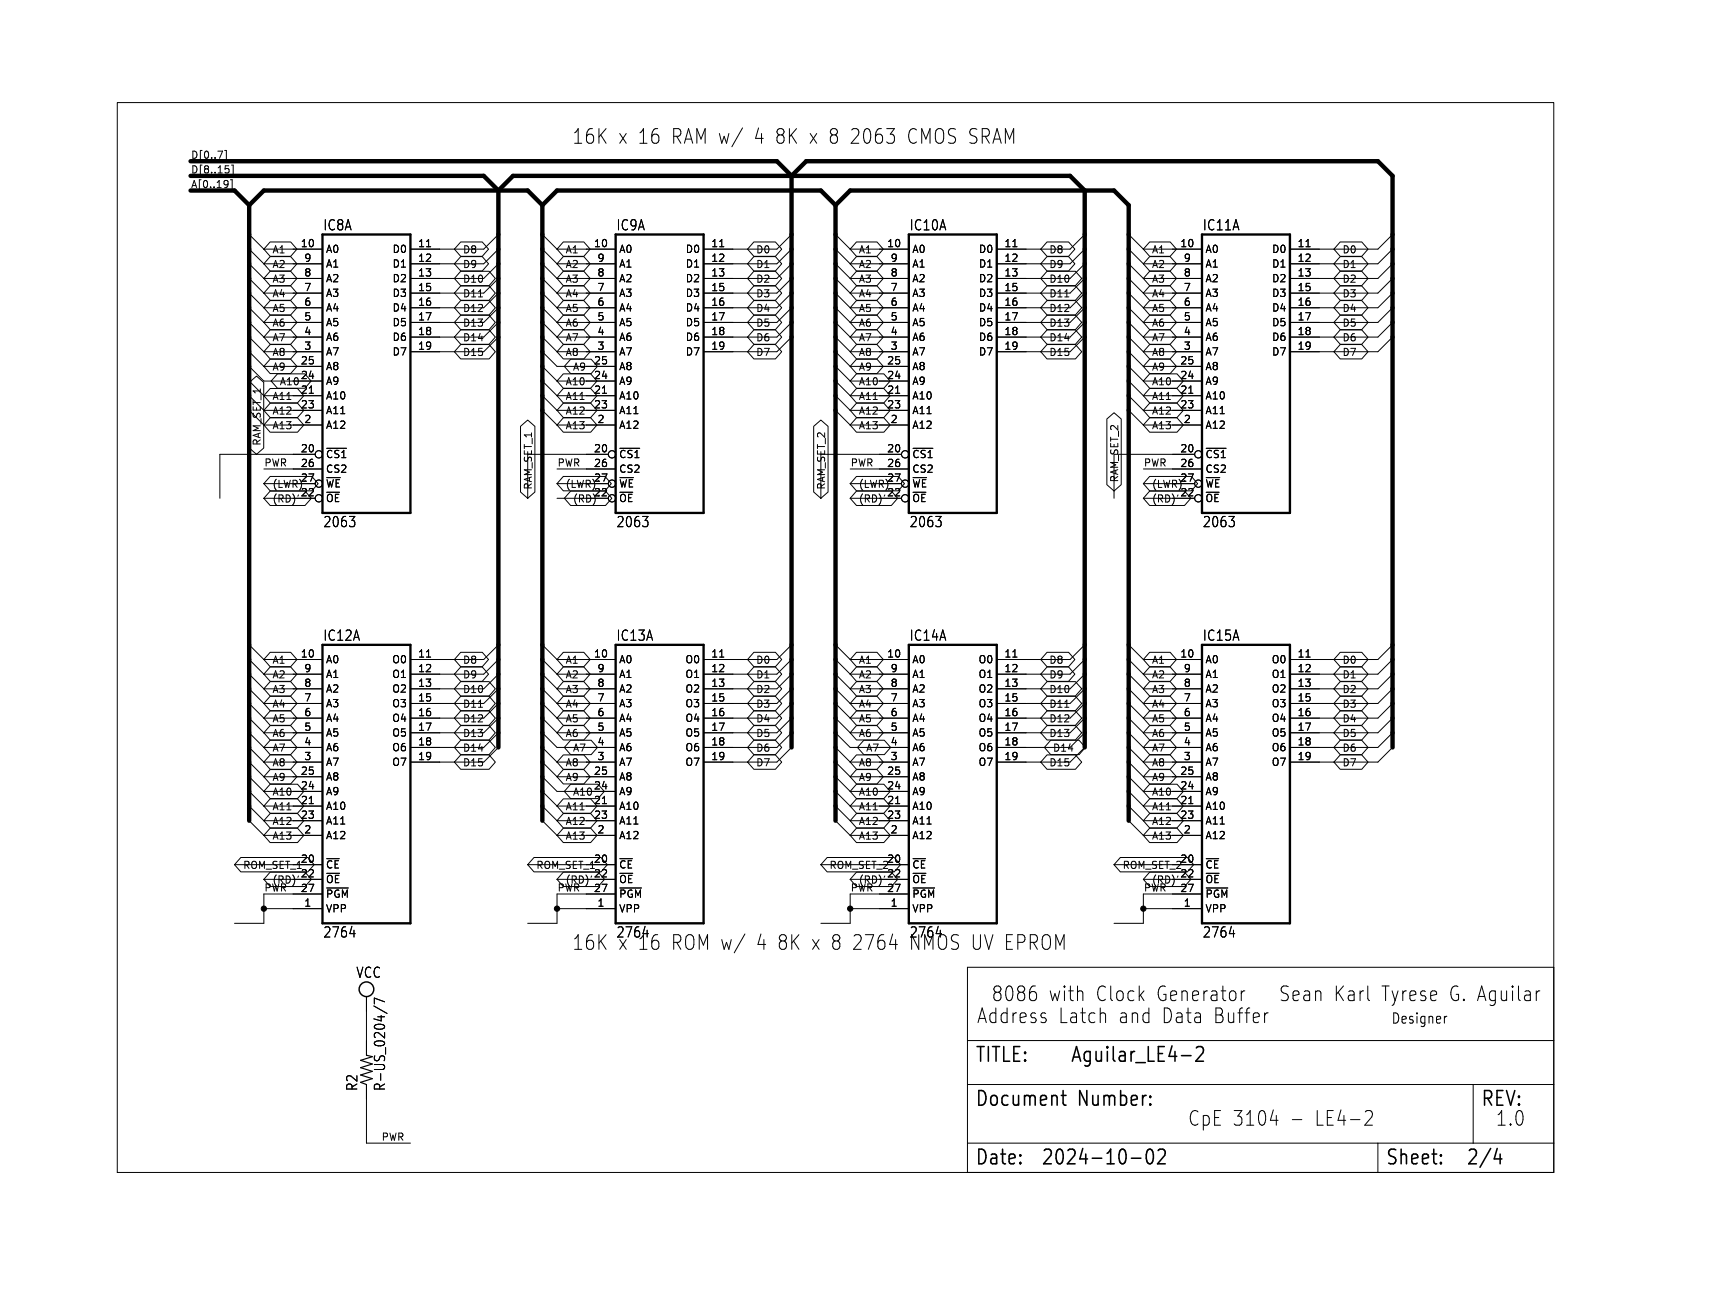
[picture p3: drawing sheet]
<svg xmlns="http://www.w3.org/2000/svg" width="297mm" height="224mm" viewBox="0 0 297 224" stroke-linecap="round" stroke-linejoin="round" font-family="sans-serif">
<path d="M55.9 40.6h15.2v48.3h-15.2zM106.7 40.6h15.2v48.3h-15.2zM157.5 40.6h15.2v48.3h-15.2zM208.3 40.6h15.2v48.3h-15.2zM55.9 111.8h15.2v48.2h-15.2zM106.7 111.8h15.2v48.2h-15.2zM157.5 111.8h15.2v48.2h-15.2zM208.3 111.8h15.2v48.2h-15.2z" fill="none" stroke="#000" stroke-width=".41"/>
<g fill="none" stroke="#000" stroke-width=".17">
<path d="M20.3 17.8h248.9v185.4h-248.9zM38.9 26.1h.3v1.8h-.3M39 28.7h.6M39.5 31.4v.8M39.5 31.8v.1M39.6 29.3l.1 .1-.1 .5M39.9 31.2h.3v1.7h-.3M40.1 28.6h.3v1.8h-.3M128.7 22.2l-1.9 3.2M43.2 43.2l2.5 2.5M43.2 40.6l2.5 2.6M43.2 50.8l2.5 2.5"/>
<path d="M43.2 45.7l2.5 2.6M43.2 48.3l2.5 2.5M43.2 58.4l2.5 2.6M43.2 55.9l2.5 2.5M43.2 53.3l2.5 2.6M45.7 43.2h10.2M45.7 45.7h10.2M45.7 48.3h10.2M45.7 50.8h10.2M45.7 53.3h10.2M45.7 55.9h10.2M45.7 58.4h10.2"/>
<path d="M46.8 54.6h3.6l1.1 1.3-1.1 1.2h-3.6l-1.1-1.2zM46.8 52.1h3.6l1.1 1.2-1.1 1.3h-3.6l-1.1-1.3zM46.8 59.7h3.6l1.1 1.3-1.1 1.2h-3.6l-1.1-1.2zM46.8 57.2h3.6l1.1 1.2-1.1 1.3h-3.6l-1.1-1.3zM46.8 49.6h3.6l1.1 1.2-1.1 1.2h-3.6l-1.1-1.2zM46.8 47h3.6l1.1 1.3-1.1 1.2h-3.6l-1.1-1.2zM46.8 44.5h3.6l1.1 1.2-1.1 1.3h-3.6l-1.1-1.3zM46.8 41.9h3.6l1.1 1.3-1.1 1.2h-3.6l-1.1-1.2zM73.9 42.8h.7M79.8 49.6h5l1 1.2-1 1.2h-5l-1.1-1.2zM79.8 52.1h5l1 1.2-1 1.3h-5l-1.1-1.3zM79.8 47h5l1 1.3-1 1.2h-5l-1.1-1.2z"/>
<path d="M79.8 57.2h5l1 1.2-1 1.3h-5l-1.1-1.3zM79.8 59.7h5l1 1.3-1 1.2h-5l-1.1-1.2zM79.8 54.6h5l1 1.3-1 1.2h-5l-1.1-1.2zM79.8 41.9h3.8l1.1 1.3-1.1 1.2h-3.8l-1.1-1.2zM79.8 44.5h3.8l1.1 1.2-1.1 1.3h-3.8l-1.1-1.3zM82.9 51.5h.7M86.4 40.6l-2.6 2.6h-12.7M86.4 43.2l-2.6 2.5h-12.7M86.4 45.7l-2.6 2.6h-12.7M86.4 48.3l-2.6 2.5h-12.7M86.4 50.8l-2.6 2.5h-12.7M86.4 53.3l-2.6 2.6h-12.7"/>
<path d="M86.4 55.9l-2.6 2.5h-12.7M86.4 58.4l-2.6 2.6h-12.7M94 40.6l2.5 2.6M94 43.2l2.5 2.5M94 58.4l2.5 2.6M94 55.9l2.5 2.5M94 53.3l2.5 2.6M94 50.8l2.5 2.5M94 45.7l2.5 2.6M94 48.3l2.5 2.5M96.5 43.2h10.2M96.5 45.7h10.2"/>
<path d="M96.5 48.3h10.2M96.5 50.8h10.2M96.5 53.3h10.2M96.5 55.9h10.2M96.5 58.4h10.2M97.6 57.2h3.6l1.1 1.2-1.1 1.3h-3.6l-1.1-1.3zM97.6 47h3.6l1.1 1.3-1.1 1.2h-3.6l-1.1-1.2zM97.6 49.6h3.6l1.1 1.2-1.1 1.2h-3.6l-1.1-1.2zM97.6 52.1h3.6l1.1 1.2-1.1 1.3h-3.6l-1.1-1.3zM97.6 54.6h3.6l1.1 1.3-1.1 1.2h-3.6l-1.1-1.2zM97.6 44.5h3.6l1.1 1.2-1.1 1.3h-3.6l-1.1-1.3zM97.6 59.7h3.6l1.1 1.3-1.1 1.2h-3.6l-1.1-1.2z"/>
<path d="M97.6 41.9h3.6l1.1 1.3-1.1 1.2h-3.6l-1.1-1.2zM124.7 42.8h.7M130.6 57.2h3.8l1.1 1.2-1.1 1.3h-3.8l-1.1-1.3zM130.6 59.7h3.8l1.1 1.3-1.1 1.2h-3.8l-1.1-1.2zM130.6 49.6h3.8l1.1 1.2-1.1 1.2h-3.8l-1.1-1.2zM130.6 41.9h3.8l1.1 1.3-1.1 1.2h-3.8l-1.1-1.2zM130.6 44.5h3.8l1.1 1.2-1.1 1.3h-3.8l-1.1-1.3zM130.6 47h3.8l1.1 1.3-1.1 1.2h-3.8l-1.1-1.2zM130.6 52.1h3.8l1.1 1.2-1.1 1.3h-3.8l-1.1-1.3zM130.6 54.6h3.8l1.1 1.3-1.1 1.2h-3.8l-1.1-1.2zM137.2 40.6l-2.6 2.6h-12.7M137.2 43.2l-2.6 2.5h-12.7"/>
<path d="M137.2 45.7l-2.6 2.6h-12.7M137.2 48.3l-2.6 2.5h-12.7M137.2 50.8l-2.6 2.5h-12.7M137.2 53.3l-2.6 2.6h-12.7M137.2 55.9l-2.6 2.5h-12.7M137.2 58.4l-2.6 2.6h-12.7M144.8 58.4l2.5 2.6M144.8 43.2l2.5 2.5M144.8 45.7l2.5 2.6M144.8 53.3l2.5 2.6M144.8 50.8l2.5 2.5M144.8 48.3l2.5 2.5"/>
<path d="M144.8 55.9l2.5 2.5M144.8 40.6l2.5 2.6M147.3 43.2h10.2M147.3 45.7h10.2M147.3 48.3h10.2M147.3 50.8h10.2M147.3 53.3h10.2M147.3 55.9h10.2M147.3 58.4h10.2M148.4 59.7h3.6l1.1 1.3-1.1 1.2h-3.6l-1.1-1.2zM148.4 54.6h3.6l1.1 1.3-1.1 1.2h-3.6l-1.1-1.2zM148.4 52.1h3.6l1.1 1.2-1.1 1.3h-3.6l-1.1-1.3z"/>
<path d="M148.4 57.2h3.6l1.1 1.2-1.1 1.3h-3.6l-1.1-1.3zM148.4 47h3.6l1.1 1.3-1.1 1.2h-3.6l-1.1-1.2zM148.4 41.9h3.6l1.1 1.3-1.1 1.2h-3.6l-1.1-1.2zM148.4 44.5h3.6l1.1 1.2-1.1 1.3h-3.6l-1.1-1.3zM148.4 49.6h3.6l1.1 1.2-1.1 1.2h-3.6l-1.1-1.2zM175.5 42.8h.7M181.4 57.2h5l1 1.2-1 1.3h-5l-1.1-1.3zM181.4 59.7h5l1 1.3-1 1.2h-5l-1.1-1.2zM181.4 52.1h5l1 1.2-1 1.3h-5l-1.1-1.3zM181.4 54.6h5l1 1.3-1 1.2h-5l-1.1-1.2zM181.4 47h5l1 1.3-1 1.2h-5l-1.1-1.2zM181.4 49.6h5l1 1.2-1 1.2h-5l-1.1-1.2z"/>
<path d="M181.4 41.9h3.8l1.1 1.3-1.1 1.2h-3.8l-1.1-1.2zM181.4 44.5h3.8l1.1 1.2-1.1 1.3h-3.8l-1.1-1.3zM184.5 51.5h.7M188 40.6l-2.6 2.6h-12.7M188 43.2l-2.6 2.5h-12.7M188 45.7l-2.6 2.6h-12.7M188 48.3l-2.6 2.5h-12.7M188 50.8l-2.6 2.5h-12.7M188 53.3l-2.6 2.6h-12.7M188 55.9l-2.6 2.5h-12.7M188 58.4l-2.6 2.6h-12.7M195.6 48.3l2.5 2.5"/>
<path d="M195.6 58.4l2.5 2.6M195.6 50.8l2.5 2.5M195.6 53.3l2.5 2.6M195.6 55.9l2.5 2.5M195.6 40.6l2.5 2.6M195.6 43.2l2.5 2.5M195.6 45.7l2.5 2.6M198.1 43.2h10.2M198.1 45.7h10.2M198.1 48.3h10.2M198.1 50.8h10.2M198.1 53.3h10.2"/>
<path d="M198.1 55.9h10.2M198.1 58.4h10.2M199.2 52.1h3.6l1.1 1.2-1.1 1.3h-3.6l-1.1-1.3zM199.2 49.6h3.6l1.1 1.2-1.1 1.2h-3.6l-1.1-1.2zM199.2 41.9h3.6l1.1 1.3-1.1 1.2h-3.6l-1.1-1.2zM199.2 44.5h3.6l1.1 1.2-1.1 1.3h-3.6l-1.1-1.3zM199.2 54.6h3.6l1.1 1.3-1.1 1.2h-3.6l-1.1-1.2zM199.2 57.2h3.6l1.1 1.2-1.1 1.3h-3.6l-1.1-1.3zM199.2 59.7h3.6l1.1 1.3-1.1 1.2h-3.6l-1.1-1.2zM199.2 47h3.6l1.1 1.3-1.1 1.2h-3.6l-1.1-1.2zM226.3 42.8h.7M232.2 49.6h3.8l1.1 1.2-1.1 1.2h-3.8l-1.1-1.2z"/>
<path d="M232.2 47h3.8l1.1 1.3-1.1 1.2h-3.8l-1.1-1.2zM232.2 59.7h3.8l1.1 1.3-1.1 1.2h-3.8l-1.1-1.2zM232.2 52.1h3.8l1.1 1.2-1.1 1.3h-3.8l-1.1-1.3zM232.2 57.2h3.8l1.1 1.2-1.1 1.3h-3.8l-1.1-1.3zM232.2 54.6h3.8l1.1 1.3-1.1 1.2h-3.8l-1.1-1.2zM232.2 44.5h3.8l1.1 1.2-1.1 1.3h-3.8l-1.1-1.3zM232.2 41.9h3.8l1.1 1.3-1.1 1.2h-3.8l-1.1-1.2zM241.3 40.6l-2.5 2.6h-15.3M241.3 43.2l-2.5 2.5h-15.3M241.3 45.7l-2.5 2.6h-15.3M241.3 48.3l-2.5 2.5h-15.3M241.3 50.8l-2.5 2.5h-15.3"/>
<path d="M241.3 53.3l-2.5 2.6h-15.3M241.3 55.9l-2.5 2.5h-15.3M241.3 58.4l-2.5 2.6h-15.3M43.2 63.5l2.5 2.5h10.2M43.2 71.1l2.5 2.6M43.2 68.6l2.5 2.5M43.2 61l2.5 2.5M43.2 66l2.5 2.6M43.2 66.3l1.2-1.1 1.3 1.1v11.4l-1.3 1-1.2-1zM45.7 61h10.2M45.7 73.7h10.2M45.7 68.6h10.2"/>
<path d="M45.7 71.1h10.2M45.7 63.5h10.2M46.8 62.3h3.6l1.1 1.2-1.1 1.2h-3.6l-1.1-1.2zM46.8 67.3h4.8l1 1.3-1 1.2h-4.8l-1.1-1.2zM46.8 72.4h4.8l1 1.3-1 1.2h-4.8l-1.1-1.2zM46.8 69.9h4.8l1 1.2-1 1.3h-4.8l-1.1-1.3zM48.1 64.8h4.7l1.1 1.2-1.1 1.3h-4.7l-1.1-1.3zM53.6 68.2h.7M54.6 78.7h-16.5v7.7M56.6 77.7h3.5M90.2 73.9l1.2-1.1 1.3 1.1v11.4l-1.3 1.1-1.2-1.1zM94 61l2.5 2.5h10.2"/>
<path d="M94 66l2.5 2.6M94 63.5l2.5 2.5M94 71.1l2.5 2.6M94 68.6l2.5 2.5M96.5 61h10.2M96.5 73.7h10.2M96.5 68.6h10.2M96.5 71.1h10.2M96.5 66h10.2M97.6 67.3h4.8l1 1.3-1 1.2h-4.8l-1.1-1.2zM97.6 69.9h4.8l1 1.2-1 1.3h-4.8l-1.1-1.3zM97.6 64.8h4.8l1 1.2-1 1.3h-4.8l-1.1-1.3z"/>
<path d="M97.6 72.4h4.8l1 1.3-1 1.2h-4.8l-1.1-1.2zM98.9 62.3h3.5l1.1 1.2-1.1 1.2h-3.5l-1.1-1.2zM104.4 68.2h.7M105.4 78.7h-14v7.7M107.4 77.7h3.5M141 73.9l1.2-1.1 1.3 1.1v11.4l-1.3 1.1-1.2-1.1zM144.8 63.5l2.5 2.5M144.8 61l2.5 2.5M144.8 71.1l2.5 2.6M144.8 68.6l2.5 2.5M144.8 66l2.5 2.6M147.3 61h10.2"/>
<path d="M147.3 73.7h10.2M147.3 68.6h10.2M147.3 71.1h10.2M147.3 66h10.2M147.3 63.5h10.2M148.4 64.8h4.8l1 1.2-1 1.3h-4.8l-1.1-1.3zM148.4 67.3h4.8l1 1.3-1 1.2h-4.8l-1.1-1.2zM148.4 62.3h3.6l1.1 1.2-1.1 1.2h-3.6l-1.1-1.2zM148.4 72.4h4.8l1 1.3-1 1.2h-4.8l-1.1-1.2zM148.4 69.9h4.8l1 1.2-1 1.3h-4.8l-1.1-1.3zM155.2 68.2h.7M156.2 78.7h-14v7.7"/>
<path d="M158.2 77.7h3.5M191.8 72.6l1.2-1.1 1.3 1.1v11.4l-1.3 1.1-1.2-1.1zM195.6 63.5l2.5 2.5M195.6 61l2.5 2.5M195.6 71.1l2.5 2.6M195.6 66l2.5 2.6M195.6 68.6l2.5 2.5M198.1 61h10.2M198.1 73.7h10.2M198.1 68.6h10.2M198.1 71.1h10.2M198.1 66h10.2"/>
<path d="M198.1 63.5h10.2M199.2 69.9h4.8l1 1.2-1 1.3h-4.8l-1.1-1.3zM199.2 62.3h3.6l1.1 1.2-1.1 1.2h-3.6l-1.1-1.2zM199.2 64.8h4.8l1 1.2-1 1.3h-4.8l-1.1-1.3zM199.2 67.3h4.8l1 1.3-1 1.2h-4.8l-1.1-1.2zM199.2 72.4h4.8l1 1.3-1 1.2h-4.8l-1.1-1.2zM206 68.2h.7M207 78.7h-14v7.7M209 77.7h3.5M45.7 86.4h8.9M45.7 81.3h10.2M45.7 83.8h8.9"/>
<path d="M46.8 85.1h6.1l1 1.3-1 1.2h-6.1l-1.1-1.2zM46.8 82.6h7.2l1.1 1.2-1.1 1.3h-7.2l-1.1-1.3zM60.5 89.5h1l-.5 .7M61.4 90.4v.7M96.5 86.4h8.9M96.5 81.3h10.2M96.5 83.8h8.9M97.6 82.6h7.2l1.1 1.2-1.1 1.3h-7.2l-1.1-1.3zM98.9 85.1h6l1.1 1.3-1.1 1.2h-6l-1.1-1.2zM111.3 89.5h1l-.5 .7M112.2 90.4v.7M147.3 86.4h8.9"/>
<path d="M147.3 81.3h10.2M147.3 83.8h8.9M148.4 82.6h7.2l1.1 1.2-1.1 1.3h-7.2l-1.1-1.3zM148.4 85.1h6.1l1 1.3-1 1.2h-6.1l-1.1-1.2zM162.1 89.5h1l-.5 .7M163 90.4v.7M198.1 86.4h8.9M198.1 81.3h10.2M198.1 83.8h8.9M199.2 85.1h6.1l1 1.3-1 1.2h-6.1l-1.1-1.2zM199.2 82.6h7.2l1.1 1.2-1.1 1.3h-7.2l-1.1-1.3zM212.9 89.5h1l-.5 .7"/>
<path d="M213.8 90.4v.7M43.2 111.8l2.5 2.5M43.2 116.8l2.5 2.6M43.2 114.3l2.5 2.5M43.2 119.4l2.5 2.5M45.7 114.3h10.2M45.7 116.8h10.2M45.7 119.4h10.2M46.8 118.1h3.6l1.1 1.3-1.1 1.2h-3.6l-1.1-1.2zM46.8 115.6h3.6l1.1 1.2-1.1 1.3h-3.6l-1.1-1.3zM46.8 113.1h3.6l1.1 1.2-1.1 1.2h-3.6l-1.1-1.2zM73.9 113.9h.7"/>
<path d="M79.8 115.6h3.8l1.1 1.2-1.1 1.3h-3.8l-1.1-1.3zM79.8 113.1h3.8l1.1 1.2-1.1 1.2h-3.8l-1.1-1.2zM79.8 118.1h5l1 1.3-1 1.2h-5l-1.1-1.2zM86.4 111.8l-2.6 2.5h-12.7M86.4 114.3l-2.6 2.5h-12.7M86.4 116.8l-2.6 2.6h-12.7M86.4 119.4l-2.6 2.5h-12.7M94 114.3l2.5 2.5M94 116.8l2.5 2.6M94 111.8l2.5 2.5M94 119.4l2.5 2.5M96.5 114.3h10.2"/>
<path d="M96.5 116.8h10.2M96.5 119.4h10.2M97.6 115.6h3.6l1.1 1.2-1.1 1.3h-3.6l-1.1-1.3zM97.6 113.1h3.6l1.1 1.2-1.1 1.2h-3.6l-1.1-1.2zM97.6 118.1h3.6l1.1 1.3-1.1 1.2h-3.6l-1.1-1.2zM124.7 113.9h.7M130.6 113.1h3.8l1.1 1.2-1.1 1.2h-3.8l-1.1-1.2zM130.6 115.6h3.8l1.1 1.2-1.1 1.3h-3.8l-1.1-1.3zM130.6 118.1h3.8l1.1 1.3-1.1 1.2h-3.8l-1.1-1.2zM137.2 111.8l-2.6 2.5h-12.7M137.2 114.3l-2.6 2.5h-12.7M137.2 116.8l-2.6 2.6h-12.7"/>
<path d="M137.2 119.4l-2.6 2.5h-12.7M144.8 116.8l2.5 2.6M144.8 111.8l2.5 2.5M144.8 114.3l2.5 2.5M144.8 119.4l2.5 2.5M147.3 114.3h10.2M147.3 116.8h10.2M147.3 119.4h10.2M148.4 118.1h3.6l1.1 1.3-1.1 1.2h-3.6l-1.1-1.2zM148.4 115.6h3.6l1.1 1.2-1.1 1.3h-3.6l-1.1-1.3zM148.4 113.1h3.6l1.1 1.2-1.1 1.2h-3.6l-1.1-1.2zM175.5 113.9h.7"/>
<path d="M181.4 115.6h3.8l1.1 1.2-1.1 1.3h-3.8l-1.1-1.3zM181.4 113.1h3.8l1.1 1.2-1.1 1.2h-3.8l-1.1-1.2zM181.4 118.1h5l1 1.3-1 1.2h-5l-1.1-1.2zM188 111.8l-2.6 2.5h-12.7M188 114.3l-2.6 2.5h-12.7M188 116.8l-2.6 2.6h-12.7M188 119.4l-2.6 2.5h-12.7M195.6 111.8l2.5 2.5M195.6 116.8l2.5 2.6M195.6 114.3l2.5 2.5M195.6 119.4l2.5 2.5M198.1 114.3h10.2"/>
<path d="M198.1 116.8h10.2M198.1 119.4h10.2M199.2 113.1h3.6l1.1 1.2-1.1 1.2h-3.6l-1.1-1.2zM199.2 115.6h3.6l1.1 1.2-1.1 1.3h-3.6l-1.1-1.3zM199.2 118.1h3.6l1.1 1.3-1.1 1.2h-3.6l-1.1-1.2zM226.3 113.9h.7M232.2 113.1h3.8l1.1 1.2-1.1 1.2h-3.8l-1.1-1.2zM232.2 115.6h3.8l1.1 1.2-1.1 1.3h-3.8l-1.1-1.3zM232.2 118.1h3.8l1.1 1.3-1.1 1.2h-3.8l-1.1-1.2zM241.3 111.8l-2.5 2.5h-15.3M241.3 114.3l-2.5 2.5h-15.3M241.3 116.8l-2.5 2.6h-15.3"/>
<path d="M241.3 119.4l-2.5 2.5h-15.3M43.2 134.6l2.5 2.6M43.2 127l2.5 2.5M43.2 129.5l2.5 2.6M43.2 132.1l2.5 2.5M43.2 121.9l2.5 2.6M43.2 124.5l2.5 2.5M43.2 137.2l2.5 2.5M43.2 139.7l2.5 2.5M45.7 121.9h10.2M45.7 124.5h10.2M45.7 127h10.2"/>
<path d="M45.7 129.5h10.2M45.7 132.1h10.2M45.7 139.7h10.2M45.7 137.2h10.2M45.7 134.6h10.2M46.8 120.7h3.6l1.1 1.2-1.1 1.3h-3.6l-1.1-1.3zM46.8 130.8h3.6l1.1 1.3-1.1 1.2h-3.6l-1.1-1.2zM46.8 133.4h3.6l1.1 1.2-1.1 1.3h-3.6l-1.1-1.3zM46.8 128.3h3.6l1.1 1.2-1.1 1.3h-3.6l-1.1-1.3zM46.8 123.2h3.6l1.1 1.3-1.1 1.2h-3.6l-1.1-1.2zM46.8 125.8h3.6l1.1 1.2-1.1 1.2h-3.6l-1.1-1.2zM46.8 135.9h4.8l1 1.3-1 1.2h-4.8l-1.1-1.2z"/>
<path d="M46.8 138.5h4.8l1 1.2-1 1.2h-4.8l-1.1-1.2zM53.6 139.3h.7M79.8 128.3h5l1 1.2-1 1.3h-5l-1.1-1.3zM79.8 130.8h5l1 1.3-1 1.2h-5l-1.1-1.2zM79.8 120.7h5l1 1.2-1 1.3h-5l-1.1-1.3zM79.8 125.8h5l1 1.2-1 1.2h-5l-1.1-1.2zM79.8 123.2h5l1 1.3-1 1.2h-5l-1.1-1.2zM82.9 122.6h.7M86.4 121.9l-2.6 2.6h-12.7M86.4 124.5l-2.6 2.5h-12.7M86.4 127l-2.6 2.5h-12.7M86.4 129.5l-2.6 2.6h-12.7"/>
<path d="M94 127l2.5 2.5h10.2M94 134.6l2.5 2.6h10.2M94 132.1l2.5 2.5M94 137.2l2.5 2.5M94 139.7l2.5 2.5M94 124.5l2.5 2.5M94 121.9l2.5 2.6M94 129.5l2.5 2.6M96.5 121.9h10.2M96.5 124.5h10.2M96.5 127h10.2M96.5 132.1h10.2"/>
<path d="M96.5 139.7h10.2M96.5 134.6h10.2M97.6 130.8h3.6l1.1 1.3-1.1 1.2h-3.6l-1.1-1.2zM97.6 133.4h3.6l1.1 1.2-1.1 1.3h-3.6l-1.1-1.3zM97.6 123.2h3.6l1.1 1.3-1.1 1.2h-3.6l-1.1-1.2zM97.6 125.8h3.6l1.1 1.2-1.1 1.2h-3.6l-1.1-1.2zM97.6 120.7h3.6l1.1 1.2-1.1 1.3h-3.6l-1.1-1.3zM97.6 138.5h4.8l1 1.2-1 1.2h-4.8l-1.1-1.2zM98.9 135.9h4.7l1.1 1.3-1.1 1.2h-4.7l-1.1-1.2zM98.9 128.3h3.5l1.1 1.2-1.1 1.3h-3.5l-1.1-1.3zM104.4 139.3h.7M130.6 130.8h3.8l1.1 1.3-1.1 1.2h-3.8l-1.1-1.2z"/>
<path d="M130.6 128.3h3.8l1.1 1.2-1.1 1.3h-3.8l-1.1-1.3zM130.6 123.2h3.8l1.1 1.3-1.1 1.2h-3.8l-1.1-1.2zM130.6 120.7h3.8l1.1 1.2-1.1 1.3h-3.8l-1.1-1.3zM130.6 125.8h3.8l1.1 1.2-1.1 1.2h-3.8l-1.1-1.2zM137.2 121.9l-2.6 2.6h-12.7M137.2 124.5l-2.6 2.5h-12.7M137.2 127l-2.6 2.5h-12.7M137.2 129.5l-2.6 2.6h-12.7M144.8 127l2.5 2.5h10.2M144.8 137.2l2.5 2.5M144.8 121.9l2.5 2.6M144.8 124.5l2.5 2.5"/>
<path d="M144.8 129.5l2.5 2.6M144.8 134.6l2.5 2.6M144.8 132.1l2.5 2.5M144.8 139.7l2.5 2.5M147.3 121.9h10.2M147.3 124.5h10.2M147.3 127h10.2M147.3 132.1h10.2M147.3 139.7h10.2M147.3 137.2h10.2M147.3 134.6h10.2M148.4 133.4h3.6l1.1 1.2-1.1 1.3h-3.6l-1.1-1.3z"/>
<path d="M148.4 130.8h3.6l1.1 1.3-1.1 1.2h-3.6l-1.1-1.2zM148.4 138.5h4.8l1 1.2-1 1.2h-4.8l-1.1-1.2zM148.4 135.9h4.8l1 1.3-1 1.2h-4.8l-1.1-1.2zM148.4 123.2h3.6l1.1 1.3-1.1 1.2h-3.6l-1.1-1.2zM148.4 120.7h3.6l1.1 1.2-1.1 1.3h-3.6l-1.1-1.3zM148.4 125.8h3.6l1.1 1.2-1.1 1.2h-3.6l-1.1-1.2zM149.7 128.3h3.5l1.1 1.2-1.1 1.3h-3.5l-1.1-1.3zM155.2 139.3h.7M181.4 125.8h5l1 1.2-1 1.2h-5l-1.1-1.2zM181.4 130.8h5l1 1.3-1 1.2h-5l-1.1-1.2zM181.4 120.7h5l1 1.2-1 1.3h-5l-1.1-1.3zM181.4 123.2h5l1 1.3-1 1.2h-5l-1.1-1.2z"/>
<path d="M182.1 128.3h4.9l1.1 1.2-1.1 1.3h-4.9l-1.1-1.3zM184.5 122.6h.7M188 121.9l-2.6 2.6h-12.7M188 124.5l-2.6 2.5h-12.7M188 127l-2.6 2.5h-12.7M188 129.5l-2.6 2.6h-12.7M195.6 129.5l2.5 2.6M195.6 132.1l2.5 2.5M195.6 134.6l2.5 2.6M195.6 137.2l2.5 2.5M195.6 139.7l2.5 2.5M195.6 124.5l2.5 2.5"/>
<path d="M195.6 121.9l2.5 2.6M195.6 127l2.5 2.5M198.1 121.9h10.2M198.1 124.5h10.2M198.1 127h10.2M198.1 129.5h10.2M198.1 132.1h10.2M198.1 139.7h10.2M198.1 137.2h10.2M198.1 134.6h10.2M199.2 125.8h3.6l1.1 1.2-1.1 1.2h-3.6l-1.1-1.2zM199.2 120.7h3.6l1.1 1.2-1.1 1.3h-3.6l-1.1-1.3z"/>
<path d="M199.2 123.2h3.6l1.1 1.3-1.1 1.2h-3.6l-1.1-1.2zM199.2 135.9h4.8l1 1.3-1 1.2h-4.8l-1.1-1.2zM199.2 138.5h4.8l1 1.2-1 1.2h-4.8l-1.1-1.2zM199.2 133.4h3.6l1.1 1.2-1.1 1.3h-3.6l-1.1-1.3zM199.2 130.8h3.6l1.1 1.3-1.1 1.2h-3.6l-1.1-1.2zM199.2 128.3h3.6l1.1 1.2-1.1 1.3h-3.6l-1.1-1.3zM206 139.3h.7M232.2 130.8h3.8l1.1 1.3-1.1 1.2h-3.8l-1.1-1.2zM232.2 120.7h3.8l1.1 1.2-1.1 1.3h-3.8l-1.1-1.3zM232.2 123.2h3.8l1.1 1.3-1.1 1.2h-3.8l-1.1-1.2zM232.2 125.8h3.8l1.1 1.2-1.1 1.2h-3.8l-1.1-1.2zM232.2 128.3h3.8l1.1 1.2-1.1 1.3h-3.8l-1.1-1.3z"/>
<path d="M241.3 121.9l-2.5 2.6h-15.3M241.3 124.5l-2.5 2.5h-15.3M241.3 127l-2.5 2.5h-15.3M241.3 129.5l-2.5 2.6h-15.3M40.6 149.9h15.3M41.7 148.6h11.6l1.1 1.3-1.1 1.2h-11.6l-1.1-1.2zM43.2 142.2l2.5 2.6M45.7 157.5h10.2M45.7 144.8h10.2M45.7 152.4h10.2M45.7 142.2h10.2M46.8 151.2h6.1l1 1.2-1 1.2h-6.1l-1.1-1.2z"/>
<path d="M46.8 141h4.8l1 1.2-1 1.3h-4.8l-1.1-1.3zM46.8 143.5h4.8l1 1.3-1 1.2h-4.8l-1.1-1.2zM55.9 154.9h-10.2v5.1h-5.1M56.6 153.9h3.8M91.4 149.9h15.3M92.5 148.6h11.6l1.1 1.3-1.1 1.2h-11.6l-1.1-1.2zM94 142.2l2.5 2.6M96.5 157.5h10.2M96.5 144.8h10.2M96.5 152.4h10.2M96.5 142.2h10.2M97.6 141h4.8l1 1.2-1 1.3h-4.8l-1.1-1.3z"/>
<path d="M97.6 143.5h4.8l1 1.3-1 1.2h-4.8l-1.1-1.2zM97.6 151.2h6.1l1 1.2-1 1.2h-6.1l-1.1-1.2zM106.7 154.9h-10.2v5.1h-5.1M107.4 153.9h3.8M142.2 149.9h15.3M143.3 148.6h11.6l1.1 1.3-1.1 1.2h-11.6l-1.1-1.2zM144.8 142.2l2.5 2.6M147.3 157.5h10.2M147.3 144.8h10.2M147.3 152.4h10.2M147.3 142.2h10.2M148.4 151.2h6.1l1 1.2-1 1.2h-6.1l-1.1-1.2z"/>
<path d="M148.4 143.5h4.8l1 1.3-1 1.2h-4.8l-1.1-1.2zM148.4 141h4.8l1 1.2-1 1.3h-4.8l-1.1-1.3zM157.5 154.9h-10.2v5.1h-5.1M158.2 153.9h3.8M193 149.9h15.3M194.1 148.6h11.6l1.1 1.3-1.1 1.2h-11.6l-1.1-1.2zM195.6 142.2l2.5 2.6M198.1 157.5h10.2M198.1 144.8h10.2M198.1 152.4h10.2M198.1 142.2h10.2M199.2 141h4.8l1 1.2-1 1.3h-4.8l-1.1-1.3z"/>
<path d="M199.2 143.5h4.8l1 1.3-1 1.2h-4.8l-1.1-1.2zM199.2 151.2h6.1l1 1.2-1 1.2h-6.1l-1.1-1.2zM208.3 154.9h-10.2v5.1h-5.1M209 153.9h3.8M60.6 161.8h1M63.5 172.7v10.2M64.8 174.3l2.3 1.3M66.6 173.6l-1.7-.6v1M129.1 161.9l-1.9 3.2M167.6 167.6h101.6v35.6h-101.6zM179.5 172.1l.1 .2-.1 .9M213 161.8h1"/>
<path d="M215.1 171.7v1.7M215.7 171.7a.56 .56 0 0 0-.6 .5M219.7 175.5l-.4 .2M250.7 176.1l-.3 .1-.1 .3M266.8 171.7l-.4 .1M63.5 188v10.1h7.6M167.6 198.1h101.6M167.6 180.3h101.6M167.6 188h101.6M220.1 194.2h1.4M223.9 194h1.7M236.7 192.6l.7-.1a.72 .72 0 0 1 .3 1.1l-1.2 1.4h1.3"/>
<path d="M238.8 198.1v5.1M255.3 188v10.1"/>
<circle cx="55.2" cy="78.7" r=".63"/>
<circle cx="106" cy="78.7" r=".63"/>
<circle cx="156.8" cy="78.7" r=".63"/>
<circle cx="207.6" cy="78.7" r=".63"/>
<circle cx="55.2" cy="86.4" r=".63"/>
<circle cx="55.2" cy="83.8" r=".63"/>
<circle cx="106" cy="86.4" r=".63"/>
<circle cx="106" cy="83.8" r=".63"/>
<circle cx="156.8" cy="86.4" r=".63"/>
<circle cx="156.8" cy="83.8" r=".63"/>
<circle cx="207.6" cy="83.8" r=".63"/>
<circle cx="207.6" cy="86.4" r=".63"/>
</g>
<path d="M63.5 182.9l1 .2-2 .7 2 .6-2 .6 2 .7-2 .6 2 .6-2 .7 1 .4" fill="none" stroke="#000" stroke-width=".2"/>
<circle cx="63.5" cy="171.4" r="1.27" fill="none" stroke="#000" stroke-width=".25"/>
<g fill="none" stroke="#000" stroke-width=".27">
<path d="M183.9 189.8h.8M184.2 189v2.2l.1 .2 .4 .1M198.9 199.3a.49 .49 0 0 1 .6-.1 .49 .49 0 0 1 .3 .4 1.62 1.62 0 0 1-.5 2.1 .56 .56 0 0 1-.6-.5 2.27 2.27 0 0 1 .2-1.9zM199.3 191.3l.1 .1-.1 .1M199.3 191.3l-.1 .1 .1 .1M199.3 190v.2M199.3 191.3v.2M199.3 190l.1 .1-.1 .1M199.3 190l-.1 .1 .1 .1M200.7 199.4l.3-.2h.5a.72 .72 0 0 1 .3 1l-1.2 1.5h1.3M204.7 183h1.7M207.3 181.6l.3-.2h.5a.72 .72 0 0 1 .3 1.1l-1.2 1.4h1.3"/>
<path d="M259.4 199l-.5 1.9h1.4M196.1 200.7h1.6M249.7 201.5l.1 .1-.1 .1M249.7 200.1l.1 .1-.1 .2M259.9 200v1.7"/>
</g>
<g fill="none" stroke="#000" stroke-width=".76">
<path d="M33 27.9h101.6l2.6 2.6M33 30.5h50.8l2.6 2.5M33 33h7.6l2.6 2.6M43.2 35.6v106.6M43.2 35.6l2.5-2.6h45.7l2.6 2.6M86.4 33l2.5-2.5h96.5l2.6 2.5v96.5M86.4 33v96.5M94 35.6l2.5-2.6h45.7l2.6 2.6M94 35.6v106.6M137.2 30.5l2.5-2.6h99.1l2.5 2.6v99M137.2 30.5v99M144.8 35.6l2.5-2.6h45.7l2.6 2.6v106.6"/>
<path d="M144.8 35.6v106.6"/>
</g>
<g fill="#000" stroke="#000" stroke-width=".17">
<circle cx="45.7" cy="157.5" r=".46"/>
<circle cx="96.5" cy="157.5" r=".46"/>
<circle cx="147.3" cy="157.5" r=".46"/>
<circle cx="198.1" cy="157.5" r=".46"/>
</g>
<g font-size="3.5">
<text x="99.1" y="25.2">16K</text>
<text x="107" y="25.2">x 16 RAM w/</text>
<text x="130.5" y="25.2">4</text>
<text x="134.3" y="25.2">8K x 8</text>
<text x="147.3" y="25.2">2063</text>
<text x="157.2" y="25.2">CMOS SRAM</text>
<text x="99.1" y="164.9">16K</text>
<text x="107" y="164.9">x 16 ROM w/</text>
<text x="131" y="164.9">4</text>
<text x="134.7" y="164.9">8K x 8</text>
<text x="147.7" y="164.9">2764</text>
<text x="157.6" y="164.9">NMOS UV EPROM</text>
<text x="171.7" y="173.7">8086</text>
<text x="181.6" y="173.7">with</text>
<text x="189.7" y="173.7">Clock</text>
<text x="200.3" y="173.7">Generator</text>
<text x="221.5" y="173.7">Sean Karl</text>
<text x="239.2" y="173.7">Tyrese</text>
<text x="251" y="173.7">G. Aguilar</text>
<text x="169.2" y="177.6">Address</text>
<text x="183.3" y="177.6">Latch</text>
<text x="193.7" y="177.6">and</text>
<text x="201.2" y="177.6">Data</text>
<text x="210.2" y="177.6">Buffer</text>
<text x="168.9" y="184.4">TITLE:</text>
<text x="185.4" y="184.4">Aguilar_LE4-2</text>
<text x="168.9" y="192.1">Document</text>
<text x="186.8" y="192.1">Number:</text>
<text x="205.7" y="195.3">CpE 3104</text>
<text x="227.7" y="195.3">LE4-2</text>
<text x="256.5" y="192.1">REV:</text>
<text x="259.1" y="195.3">1.0</text>
<text x="168.9" y="202.2">Date:</text>
<text x="180.3" y="202.2">2024-10-02</text>
<text x="240" y="202.2">Sheet:</text>
<text x="254" y="202.2">2/4</text>
</g>
<g font-size="2.5">
<text x="55.9" y="40.1">IC8A</text>
<text x="106.7" y="40.1">IC9A</text>
<text x="157.5" y="40.1">IC10A</text>
<text x="208.3" y="40.1">IC11A</text>
<text x="55.9" y="91.6">2063</text>
<text x="106.7" y="91.6">2063</text>
<text x="157.5" y="91.6">2063</text>
<text x="208.3" y="91.6">2063</text>
<text x="55.9" y="111.3">IC12A</text>
<text x="106.7" y="111.3">IC13A</text>
<text x="157.5" y="111.3">IC14A</text>
<text x="208.3" y="111.3">IC15A</text>
<text x="55.9" y="162.7">2764</text>
<text x="106.7" y="162.7">2764</text>
<text x="157.5" y="162.7">2764</text>
<text x="208.3" y="162.7">2764</text>
<text x="61.6" y="169.7">VCC</text>
<text x="241" y="177.6">Designer</text>
<text x="62.1" y="189.2" transform="rotate(-90 62.1 189.2)">R2</text>
<text x="66.9" y="189.2" transform="rotate(-90 66.9 189.2)">R-US_0204/7</text>
</g>
<g font-size="1.8">
<text x="52" y="42.9">10</text>
<text x="52.6" y="45.5">9</text>
<text x="56.4" y="44">A0</text>
<text x="56.4" y="46.6">A1</text>
<text x="67.9" y="44">D0</text>
<text x="67.9" y="46.6">D1</text>
<text x="72.3" y="42.9">11</text>
<text x="72.3" y="45.5">12</text>
<text x="102.8" y="42.9">10</text>
<text x="103.4" y="45.5">9</text>
<text x="107.2" y="44">A0</text>
<text x="107.2" y="46.6">A1</text>
<text x="118.7" y="44">D0</text>
<text x="118.7" y="46.6">D1</text>
<text x="123.1" y="42.9">11</text>
<text x="123.1" y="45.5">12</text>
<text x="153.6" y="42.9">10</text>
<text x="154.2" y="45.5">9</text>
<text x="158" y="44">A0</text>
<text x="158" y="46.6">A1</text>
<text x="169.5" y="44">D0</text>
<text x="169.5" y="46.6">D1</text>
<text x="173.9" y="42.9">11</text>
<text x="173.9" y="45.5">12</text>
<text x="204.4" y="42.9">10</text>
<text x="205" y="45.5">9</text>
<text x="208.8" y="44">A0</text>
<text x="208.8" y="46.6">A1</text>
<text x="220.3" y="44">D0</text>
<text x="220.3" y="46.6">D1</text>
<text x="224.7" y="42.9">11</text>
<text x="224.7" y="45.5">12</text>
<text x="52.6" y="53.1">6</text>
<text x="52.6" y="50.5">7</text>
<text x="52.6" y="48">8</text>
<text x="56.4" y="51.7">A3</text>
<text x="56.4" y="49.1">A2</text>
<text x="67.9" y="49.1">D2</text>
<text x="67.9" y="51.7">D3</text>
<text x="72.3" y="48">13</text>
<text x="72.3" y="50.5">15</text>
<text x="72.3" y="53.1">16</text>
<text x="103.4" y="53.1">6</text>
<text x="103.4" y="50.5">7</text>
<text x="103.4" y="48">8</text>
<text x="107.2" y="51.7">A3</text>
<text x="107.2" y="49.1">A2</text>
<text x="118.7" y="49.1">D2</text>
<text x="118.7" y="51.7">D3</text>
<text x="123.1" y="48">13</text>
<text x="123.1" y="50.5">15</text>
<text x="123.1" y="53.1">16</text>
<text x="154.2" y="53.1">6</text>
<text x="154.2" y="50.5">7</text>
<text x="154.2" y="48">8</text>
<text x="158" y="51.7">A3</text>
<text x="158" y="49.1">A2</text>
<text x="169.5" y="49.1">D2</text>
<text x="169.5" y="51.7">D3</text>
<text x="173.9" y="48">13</text>
<text x="173.9" y="50.5">15</text>
<text x="173.9" y="53.1">16</text>
<text x="205" y="53.1">6</text>
<text x="205" y="50.5">7</text>
<text x="205" y="48">8</text>
<text x="208.8" y="51.7">A3</text>
<text x="208.8" y="49.1">A2</text>
<text x="220.3" y="49.1">D2</text>
<text x="220.3" y="51.7">D3</text>
<text x="224.7" y="48">13</text>
<text x="224.7" y="50.5">15</text>
<text x="224.7" y="53.1">16</text>
<text x="52.6" y="58.2">4</text>
<text x="52.6" y="55.6">5</text>
<text x="56.4" y="59.3">A6</text>
<text x="56.4" y="56.7">A5</text>
<text x="56.4" y="54.2">A4</text>
<text x="67.9" y="54.2">D4</text>
<text x="67.9" y="56.7">D5</text>
<text x="67.9" y="59.3">D6</text>
<text x="72.3" y="55.6">17</text>
<text x="72.3" y="58.2">18</text>
<text x="103.4" y="58.2">4</text>
<text x="103.4" y="55.6">5</text>
<text x="107.2" y="59.3">A6</text>
<text x="107.2" y="56.7">A5</text>
<text x="107.2" y="54.2">A4</text>
<text x="118.7" y="54.2">D4</text>
<text x="118.7" y="56.7">D5</text>
<text x="118.7" y="59.3">D6</text>
<text x="123.1" y="55.6">17</text>
<text x="123.1" y="58.2">18</text>
<text x="154.2" y="58.2">4</text>
<text x="154.2" y="55.6">5</text>
<text x="158" y="59.3">A6</text>
<text x="158" y="56.7">A5</text>
<text x="158" y="54.2">A4</text>
<text x="169.5" y="54.2">D4</text>
<text x="169.5" y="56.7">D5</text>
<text x="169.5" y="59.3">D6</text>
<text x="173.9" y="55.6">17</text>
<text x="173.9" y="58.2">18</text>
<text x="205" y="58.2">4</text>
<text x="205" y="55.6">5</text>
<text x="208.8" y="59.3">A6</text>
<text x="208.8" y="56.7">A5</text>
<text x="208.8" y="54.2">A4</text>
<text x="220.3" y="54.2">D4</text>
<text x="220.3" y="56.7">D5</text>
<text x="220.3" y="59.3">D6</text>
<text x="224.7" y="55.6">17</text>
<text x="224.7" y="58.2">18</text>
<text x="52" y="65.8">24</text>
<text x="52" y="63.2">25</text>
<text x="52.6" y="60.7">3</text>
<text x="56.4" y="64.4">A8</text>
<text x="56.4" y="61.8">A7</text>
<text x="67.9" y="61.8">D7</text>
<text x="72.3" y="60.7">19</text>
<text x="102.8" y="65.8">24</text>
<text x="102.8" y="63.2">25</text>
<text x="103.4" y="60.7">3</text>
<text x="107.2" y="64.4">A8</text>
<text x="107.2" y="61.8">A7</text>
<text x="118.7" y="61.8">D7</text>
<text x="123.1" y="60.7">19</text>
<text x="153.6" y="65.8">24</text>
<text x="153.6" y="63.2">25</text>
<text x="154.2" y="60.7">3</text>
<text x="158" y="64.4">A8</text>
<text x="158" y="61.8">A7</text>
<text x="169.5" y="61.8">D7</text>
<text x="173.9" y="60.7">19</text>
<text x="204.4" y="65.8">24</text>
<text x="204.4" y="63.2">25</text>
<text x="205" y="60.7">3</text>
<text x="208.8" y="64.4">A8</text>
<text x="208.8" y="61.8">A7</text>
<text x="220.3" y="61.8">D7</text>
<text x="224.7" y="60.7">19</text>
<text x="52" y="68.3">21</text>
<text x="52" y="70.9">23</text>
<text x="56.4" y="69.4">A10</text>
<text x="56.4" y="72">A11</text>
<text x="56.4" y="66.9">A9</text>
<text x="102.8" y="68.3">21</text>
<text x="102.8" y="70.9">23</text>
<text x="107.2" y="69.4">A10</text>
<text x="107.2" y="72">A11</text>
<text x="107.2" y="66.9">A9</text>
<text x="153.6" y="68.3">21</text>
<text x="153.6" y="70.9">23</text>
<text x="158" y="69.4">A10</text>
<text x="158" y="72">A11</text>
<text x="158" y="66.9">A9</text>
<text x="204.4" y="68.3">21</text>
<text x="204.4" y="70.9">23</text>
<text x="208.8" y="69.4">A10</text>
<text x="208.8" y="72">A11</text>
<text x="208.8" y="66.9">A9</text>
<text x="52.6" y="73.4">2</text>
<text x="56.4" y="74.5">A12</text>
<text x="103.4" y="73.4">2</text>
<text x="107.2" y="74.5">A12</text>
<text x="154.2" y="73.4">2</text>
<text x="158" y="74.5">A12</text>
<text x="205" y="73.4">2</text>
<text x="208.8" y="74.5">A12</text>
<text x="52" y="78.5">20</text>
<text x="52" y="81">26</text>
<text x="52" y="83.6">27</text>
<text x="56.4" y="79.6">~{CS1}</text>
<text x="56.4" y="82.1">CS2</text>
<text x="102.8" y="78.5">20</text>
<text x="102.8" y="81">26</text>
<text x="102.8" y="83.6">27</text>
<text x="107.2" y="79.6">~{CS1}</text>
<text x="107.2" y="82.1">CS2</text>
<text x="153.6" y="78.5">20</text>
<text x="153.6" y="81">26</text>
<text x="153.6" y="83.6">27</text>
<text x="158" y="79.6">~{CS1}</text>
<text x="158" y="82.1">CS2</text>
<text x="204.4" y="78.5">20</text>
<text x="204.4" y="81">26</text>
<text x="204.4" y="83.6">27</text>
<text x="208.8" y="79.6">~{CS1}</text>
<text x="208.8" y="82.1">CS2</text>
<text x="52" y="86.1">22</text>
<text x="56.4" y="87.2">~{OE}</text>
<text x="56.4" y="84.7">~{WE}</text>
<text x="102.8" y="86.1">22</text>
<text x="107.2" y="87.2">~{OE}</text>
<text x="107.2" y="84.7">~{WE}</text>
<text x="153.6" y="86.1">22</text>
<text x="158" y="87.2">~{OE}</text>
<text x="158" y="84.7">~{WE}</text>
<text x="204.4" y="86.1">22</text>
<text x="208.8" y="87.2">~{OE}</text>
<text x="208.8" y="84.7">~{WE}</text>
<text x="52" y="114">10</text>
<text x="52.6" y="119.1">8</text>
<text x="52.6" y="116.6">9</text>
<text x="56.4" y="115.2">A0</text>
<text x="56.4" y="117.7">A1</text>
<text x="67.9" y="115.2">O0</text>
<text x="67.9" y="117.7">O1</text>
<text x="72.3" y="114">11</text>
<text x="72.3" y="116.6">12</text>
<text x="72.3" y="119.1">13</text>
<text x="102.8" y="114">10</text>
<text x="103.4" y="119.1">8</text>
<text x="103.4" y="116.6">9</text>
<text x="107.2" y="115.2">A0</text>
<text x="107.2" y="117.7">A1</text>
<text x="118.7" y="115.2">O0</text>
<text x="118.7" y="117.7">O1</text>
<text x="123.1" y="114">11</text>
<text x="123.1" y="116.6">12</text>
<text x="123.1" y="119.1">13</text>
<text x="153.6" y="114">10</text>
<text x="154.2" y="119.1">8</text>
<text x="154.2" y="116.6">9</text>
<text x="158" y="115.2">A0</text>
<text x="158" y="117.7">A1</text>
<text x="169.5" y="115.2">O0</text>
<text x="169.5" y="117.7">O1</text>
<text x="173.9" y="114">11</text>
<text x="173.9" y="116.6">12</text>
<text x="173.9" y="119.1">13</text>
<text x="204.4" y="114">10</text>
<text x="205" y="119.1">8</text>
<text x="205" y="116.6">9</text>
<text x="208.8" y="115.2">A0</text>
<text x="208.8" y="117.7">A1</text>
<text x="220.3" y="115.2">O0</text>
<text x="220.3" y="117.7">O1</text>
<text x="224.7" y="114">11</text>
<text x="224.7" y="116.6">12</text>
<text x="224.7" y="119.1">13</text>
<text x="52.6" y="124.2">6</text>
<text x="52.6" y="121.7">7</text>
<text x="56.4" y="125.3">A4</text>
<text x="56.4" y="122.8">A3</text>
<text x="56.4" y="120.2">A2</text>
<text x="67.9" y="120.2">O2</text>
<text x="67.9" y="122.8">O3</text>
<text x="67.9" y="125.3">O4</text>
<text x="72.3" y="121.7">15</text>
<text x="72.3" y="124.2">16</text>
<text x="103.4" y="124.2">6</text>
<text x="103.4" y="121.7">7</text>
<text x="107.2" y="125.3">A4</text>
<text x="107.2" y="122.8">A3</text>
<text x="107.2" y="120.2">A2</text>
<text x="118.7" y="120.2">O2</text>
<text x="118.7" y="122.8">O3</text>
<text x="118.7" y="125.3">O4</text>
<text x="123.1" y="121.7">15</text>
<text x="123.1" y="124.2">16</text>
<text x="154.2" y="124.2">6</text>
<text x="154.2" y="121.7">7</text>
<text x="158" y="125.3">A4</text>
<text x="158" y="122.8">A3</text>
<text x="158" y="120.2">A2</text>
<text x="169.5" y="120.2">O2</text>
<text x="169.5" y="122.8">O3</text>
<text x="169.5" y="125.3">O4</text>
<text x="173.9" y="121.7">15</text>
<text x="173.9" y="124.2">16</text>
<text x="205" y="124.2">6</text>
<text x="205" y="121.7">7</text>
<text x="208.8" y="125.3">A4</text>
<text x="208.8" y="122.8">A3</text>
<text x="208.8" y="120.2">A2</text>
<text x="220.3" y="120.2">O2</text>
<text x="220.3" y="122.8">O3</text>
<text x="220.3" y="125.3">O4</text>
<text x="224.7" y="121.7">15</text>
<text x="224.7" y="124.2">16</text>
<text x="52.6" y="131.8">3</text>
<text x="52.6" y="129.3">4</text>
<text x="52.6" y="126.7">5</text>
<text x="56.4" y="130.4">A6</text>
<text x="56.4" y="127.9">A5</text>
<text x="67.9" y="127.9">O5</text>
<text x="67.9" y="130.4">O6</text>
<text x="72.3" y="126.7">17</text>
<text x="72.3" y="129.3">18</text>
<text x="72.3" y="131.8">19</text>
<text x="103.4" y="131.8">3</text>
<text x="103.4" y="129.3">4</text>
<text x="103.4" y="126.7">5</text>
<text x="107.2" y="130.4">A6</text>
<text x="107.2" y="127.9">A5</text>
<text x="118.7" y="127.9">O5</text>
<text x="118.7" y="130.4">O6</text>
<text x="123.1" y="126.7">17</text>
<text x="123.1" y="129.3">18</text>
<text x="123.1" y="131.8">19</text>
<text x="154.2" y="131.8">3</text>
<text x="154.2" y="129.3">4</text>
<text x="154.2" y="126.7">5</text>
<text x="158" y="130.4">A6</text>
<text x="158" y="127.9">A5</text>
<text x="169.5" y="127.9">O5</text>
<text x="169.5" y="130.4">O6</text>
<text x="173.9" y="126.7">17</text>
<text x="173.9" y="129.3">18</text>
<text x="173.9" y="131.8">19</text>
<text x="205" y="131.8">3</text>
<text x="205" y="129.3">4</text>
<text x="205" y="126.7">5</text>
<text x="208.8" y="130.4">A6</text>
<text x="208.8" y="127.9">A5</text>
<text x="220.3" y="127.9">O5</text>
<text x="220.3" y="130.4">O6</text>
<text x="224.7" y="126.7">17</text>
<text x="224.7" y="129.3">18</text>
<text x="224.7" y="131.8">19</text>
<text x="52" y="136.9">24</text>
<text x="52" y="134.4">25</text>
<text x="56.4" y="135.5">A8</text>
<text x="56.4" y="132.9">A7</text>
<text x="67.9" y="132.9">O7</text>
<text x="102.8" y="136.9">24</text>
<text x="102.8" y="134.4">25</text>
<text x="107.2" y="135.5">A8</text>
<text x="107.2" y="132.9">A7</text>
<text x="118.7" y="132.9">O7</text>
<text x="153.6" y="136.9">24</text>
<text x="153.6" y="134.4">25</text>
<text x="158" y="135.5">A8</text>
<text x="158" y="132.9">A7</text>
<text x="169.5" y="132.9">O7</text>
<text x="204.4" y="136.9">24</text>
<text x="204.4" y="134.4">25</text>
<text x="208.8" y="135.5">A8</text>
<text x="208.8" y="132.9">A7</text>
<text x="220.3" y="132.9">O7</text>
<text x="52" y="139.4">21</text>
<text x="52" y="142">23</text>
<text x="56.4" y="140.6">A10</text>
<text x="56.4" y="143.1">A11</text>
<text x="56.4" y="138">A9</text>
<text x="102.8" y="139.4">21</text>
<text x="102.8" y="142">23</text>
<text x="107.2" y="140.6">A10</text>
<text x="107.2" y="143.1">A11</text>
<text x="107.2" y="138">A9</text>
<text x="153.6" y="139.4">21</text>
<text x="153.6" y="142">23</text>
<text x="158" y="140.6">A10</text>
<text x="158" y="143.1">A11</text>
<text x="158" y="138">A9</text>
<text x="204.4" y="139.4">21</text>
<text x="204.4" y="142">23</text>
<text x="208.8" y="140.6">A10</text>
<text x="208.8" y="143.1">A11</text>
<text x="208.8" y="138">A9</text>
<text x="52" y="149.6">20</text>
<text x="52.6" y="144.5">2</text>
<text x="56.4" y="145.6">A12</text>
<text x="102.8" y="149.6">20</text>
<text x="103.4" y="144.5">2</text>
<text x="107.2" y="145.6">A12</text>
<text x="153.6" y="149.6">20</text>
<text x="154.2" y="144.5">2</text>
<text x="158" y="145.6">A12</text>
<text x="204.4" y="149.6">20</text>
<text x="205" y="144.5">2</text>
<text x="208.8" y="145.6">A12</text>
<text x="52" y="152.1">22</text>
<text x="52" y="154.7">27</text>
<text x="56.4" y="150.7">~{CE}</text>
<text x="56.4" y="153.3">~{OE}</text>
<text x="56.4" y="155.8">~{PGM}</text>
<text x="102.8" y="152.1">22</text>
<text x="102.8" y="154.7">27</text>
<text x="107.2" y="150.7">~{CE}</text>
<text x="107.2" y="153.3">~{OE}</text>
<text x="107.2" y="155.8">~{PGM}</text>
<text x="153.6" y="152.1">22</text>
<text x="153.6" y="154.7">27</text>
<text x="158" y="150.7">~{CE}</text>
<text x="158" y="153.3">~{OE}</text>
<text x="158" y="155.8">~{PGM}</text>
<text x="204.4" y="152.1">22</text>
<text x="204.4" y="154.7">27</text>
<text x="208.8" y="150.7">~{CE}</text>
<text x="208.8" y="153.3">~{OE}</text>
<text x="208.8" y="155.8">~{PGM}</text>
<text x="52.6" y="157.2">1</text>
<text x="56.4" y="158.3">VPP</text>
<text x="103.4" y="157.2">1</text>
<text x="107.2" y="158.3">VPP</text>
<text x="154.2" y="157.2">1</text>
<text x="158" y="158.3">VPP</text>
<text x="205" y="157.2">1</text>
<text x="208.8" y="158.3">VPP</text>
</g>
<g font-size="1.7">
<text x="33" y="27.6">D[0..7]</text>
<text x="33" y="32.7">A[0..19]</text>
<text x="33" y="30.1">D[8..15]</text>
<text x="47.1" y="46.7">A2</text>
<text x="47.1" y="44.1">A1</text>
<text x="80.1" y="44.1">D8</text>
<text x="80.1" y="46.7">D9</text>
<text x="97.9" y="46.7">A2</text>
<text x="97.9" y="44.1">A1</text>
<text x="130.9" y="44.1">D0</text>
<text x="130.9" y="46.7">D1</text>
<text x="148.7" y="44.1">A1</text>
<text x="148.7" y="46.7">A2</text>
<text x="181.7" y="44.1">D8</text>
<text x="181.7" y="46.7">D9</text>
<text x="199.5" y="44.1">A1</text>
<text x="199.5" y="46.7">A2</text>
<text x="232.5" y="46.7">D1</text>
<text x="232.5" y="44.1">D0</text>
<text x="47.1" y="51.7">A4</text>
<text x="47.1" y="49.2">A3</text>
<text x="80.1" y="51.7">D11</text>
<text x="80.1" y="49.2">D10</text>
<text x="97.9" y="49.2">A3</text>
<text x="97.9" y="51.7">A4</text>
<text x="130.9" y="51.7">D3</text>
<text x="130.9" y="49.2">D2</text>
<text x="148.7" y="49.2">A3</text>
<text x="148.7" y="51.7">A4</text>
<text x="181.7" y="49.2">D10</text>
<text x="181.7" y="51.7">D11</text>
<text x="199.5" y="51.7">A4</text>
<text x="199.5" y="49.2">A3</text>
<text x="232.5" y="51.7">D3</text>
<text x="232.5" y="49.2">D2</text>
<text x="47.1" y="56.8">A6</text>
<text x="47.1" y="54.3">A5</text>
<text x="47.1" y="59.4">A7</text>
<text x="80.1" y="54.3">D12</text>
<text x="80.1" y="59.4">D14</text>
<text x="80.1" y="56.8">D13</text>
<text x="97.9" y="59.4">A7</text>
<text x="97.9" y="54.3">A5</text>
<text x="97.9" y="56.8">A6</text>
<text x="130.9" y="59.4">D6</text>
<text x="130.9" y="54.3">D4</text>
<text x="130.9" y="56.8">D5</text>
<text x="148.7" y="56.8">A6</text>
<text x="148.7" y="54.3">A5</text>
<text x="148.7" y="59.4">A7</text>
<text x="181.7" y="59.4">D14</text>
<text x="181.7" y="54.3">D12</text>
<text x="181.7" y="56.8">D13</text>
<text x="199.5" y="54.3">A5</text>
<text x="199.5" y="56.8">A6</text>
<text x="199.5" y="59.4">A7</text>
<text x="232.5" y="54.3">D4</text>
<text x="232.5" y="59.4">D6</text>
<text x="232.5" y="56.8">D5</text>
<text x="47.1" y="61.9">A8</text>
<text x="47.1" y="64.4">A9</text>
<text x="80.1" y="61.9">D15</text>
<text x="97.9" y="61.9">A8</text>
<text x="99.2" y="64.4">A9</text>
<text x="130.9" y="61.9">D7</text>
<text x="148.7" y="61.9">A8</text>
<text x="148.7" y="64.4">A9</text>
<text x="181.7" y="61.9">D15</text>
<text x="199.5" y="64.4">A9</text>
<text x="199.5" y="61.9">A8</text>
<text x="232.5" y="61.9">D7</text>
<text x="47.1" y="69.5">A11</text>
<text x="48.4" y="67">A10</text>
<text x="97.9" y="69.5">A11</text>
<text x="97.9" y="67">A10</text>
<text x="148.7" y="67">A10</text>
<text x="148.7" y="69.5">A11</text>
<text x="199.5" y="67">A10</text>
<text x="199.5" y="69.5">A11</text>
<text x="45.4" y="77.3" transform="rotate(-90 45.4 77.3)">RAM_SET_1</text>
<text x="47.1" y="74.6">A13</text>
<text x="47.1" y="72.1">A12</text>
<text x="97.9" y="72.1">A12</text>
<text x="97.9" y="74.6">A13</text>
<text x="148.7" y="74.6">A13</text>
<text x="148.7" y="72.1">A12</text>
<text x="199.5" y="72.1">A12</text>
<text x="199.5" y="74.6">A13</text>
<text x="45.7" y="80.9">PWR</text>
<text x="96.5" y="80.9">PWR</text>
<text x="147.3" y="80.9">PWR</text>
<text x="194" y="83.7" transform="rotate(-90 194 83.7)">RAM_SET_2</text>
<text x="198.1" y="80.9">PWR</text>
<text x="47.1" y="87.3">(RD)'</text>
<text x="47.1" y="84.8">(LWR)'</text>
<text x="92.4" y="85" transform="rotate(-90 92.4 85)">RAM_SET_1</text>
<text x="97.9" y="84.8">(LWR)'</text>
<text x="99.2" y="87.3">(RD)'</text>
<text x="143.2" y="85" transform="rotate(-90 143.2 85)">RAM_SET_2</text>
<text x="148.7" y="84.8">(LWR)'</text>
<text x="148.7" y="87.3">(RD)'</text>
<text x="199.5" y="87.3">(RD)'</text>
<text x="199.5" y="84.8">(LWR)'</text>
<text x="47.1" y="117.8">A2</text>
<text x="47.1" y="115.2">A1</text>
<text x="80.1" y="117.8">D9</text>
<text x="80.1" y="115.2">D8</text>
<text x="97.9" y="117.8">A2</text>
<text x="97.9" y="115.2">A1</text>
<text x="130.9" y="115.2">D0</text>
<text x="130.9" y="117.8">D1</text>
<text x="148.7" y="117.8">A2</text>
<text x="148.7" y="115.2">A1</text>
<text x="181.7" y="117.8">D9</text>
<text x="181.7" y="115.2">D8</text>
<text x="199.5" y="115.2">A1</text>
<text x="199.5" y="117.8">A2</text>
<text x="232.5" y="115.2">D0</text>
<text x="232.5" y="117.8">D1</text>
<text x="47.1" y="122.9">A4</text>
<text x="47.1" y="120.3">A3</text>
<text x="47.1" y="125.4">A5</text>
<text x="80.1" y="120.3">D10</text>
<text x="80.1" y="122.9">D11</text>
<text x="80.1" y="125.4">D12</text>
<text x="97.9" y="125.4">A5</text>
<text x="97.9" y="122.9">A4</text>
<text x="97.9" y="120.3">A3</text>
<text x="130.9" y="125.4">D4</text>
<text x="130.9" y="122.9">D3</text>
<text x="130.9" y="120.3">D2</text>
<text x="148.7" y="120.3">A3</text>
<text x="148.7" y="125.4">A5</text>
<text x="148.7" y="122.9">A4</text>
<text x="181.7" y="120.3">D10</text>
<text x="181.7" y="122.9">D11</text>
<text x="181.7" y="125.4">D12</text>
<text x="199.5" y="122.9">A4</text>
<text x="199.5" y="125.4">A5</text>
<text x="199.5" y="120.3">A3</text>
<text x="232.5" y="122.9">D3</text>
<text x="232.5" y="125.4">D4</text>
<text x="232.5" y="120.3">D2</text>
<text x="47.1" y="130.5">A7</text>
<text x="47.1" y="127.9">A6</text>
<text x="80.1" y="130.5">D14</text>
<text x="80.1" y="127.9">D13</text>
<text x="97.9" y="127.9">A6</text>
<text x="99.2" y="130.5">A7</text>
<text x="130.9" y="130.5">D6</text>
<text x="130.9" y="127.9">D5</text>
<text x="148.7" y="127.9">A6</text>
<text x="150" y="130.5">A7</text>
<text x="181.7" y="127.9">D13</text>
<text x="182.4" y="130.5">D14</text>
<text x="199.5" y="127.9">A6</text>
<text x="199.5" y="130.5">A7</text>
<text x="232.5" y="127.9">D5</text>
<text x="232.5" y="130.5">D6</text>
<text x="47.1" y="133">A8</text>
<text x="47.1" y="135.6">A9</text>
<text x="80.1" y="133">D15</text>
<text x="97.9" y="133">A8</text>
<text x="97.9" y="135.6">A9</text>
<text x="130.9" y="133">D7</text>
<text x="148.7" y="135.6">A9</text>
<text x="148.7" y="133">A8</text>
<text x="181.7" y="133">D15</text>
<text x="199.5" y="135.6">A9</text>
<text x="199.5" y="133">A8</text>
<text x="232.5" y="133">D7</text>
<text x="47.1" y="143.2">A12</text>
<text x="47.1" y="138.1">A10</text>
<text x="47.1" y="140.6">A11</text>
<text x="97.9" y="140.6">A11</text>
<text x="97.9" y="143.2">A12</text>
<text x="99.2" y="138.1">A10</text>
<text x="148.7" y="143.2">A12</text>
<text x="148.7" y="140.6">A11</text>
<text x="148.7" y="138.1">A10</text>
<text x="199.5" y="143.2">A12</text>
<text x="199.5" y="138.1">A10</text>
<text x="199.5" y="140.6">A11</text>
<text x="47.1" y="145.7">A13</text>
<text x="97.9" y="145.7">A13</text>
<text x="148.7" y="145.7">A13</text>
<text x="199.5" y="145.7">A13</text>
<text x="42" y="150.8">ROM_SET_1</text>
<text x="45.7" y="154.6">PWR</text>
<text x="47.1" y="153.3">(RD)'</text>
<text x="92.8" y="150.8">ROM_SET_1</text>
<text x="96.5" y="154.6">PWR</text>
<text x="97.9" y="153.3">(RD)'</text>
<text x="143.6" y="150.8">ROM_SET_2</text>
<text x="147.3" y="154.6">PWR</text>
<text x="148.7" y="153.3">(RD)'</text>
<text x="194.4" y="150.8">ROM_SET_2</text>
<text x="198.1" y="154.6">PWR</text>
<text x="199.5" y="153.3">(RD)'</text>
<text x="66" y="197.8">PWR</text>
</g>
</svg>
